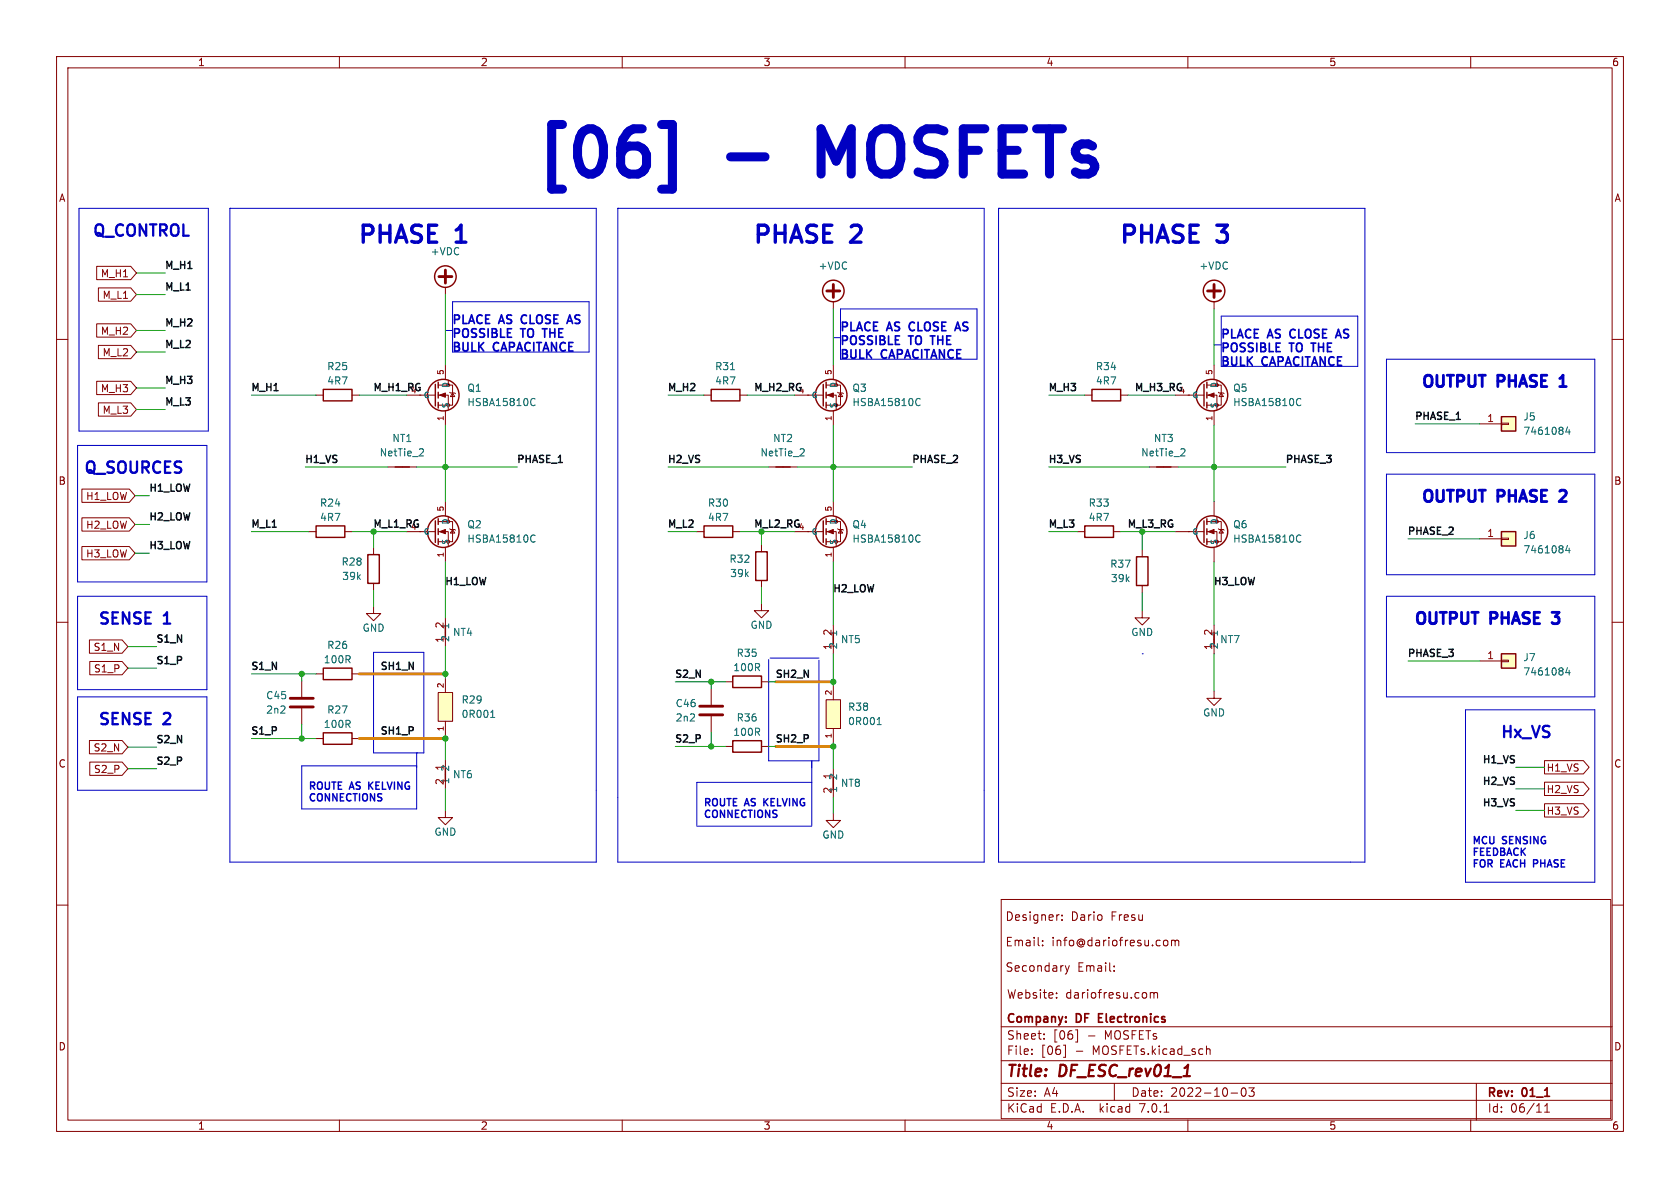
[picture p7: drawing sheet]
<svg xmlns="http://www.w3.org/2000/svg" width="297mm" height="210mm" viewBox="0 0 297 210" stroke-linecap="round" stroke-linejoin="round" font-family="sans-serif">
<g fill="none" stroke="#840000" stroke-width=".18">
<path d="M10 10h277v190h-277zM12 12h273v186h-273zM60 10v2M110 10v2M160 10v2M210 10v2M260 10v2M10 60h2M17.1 57.2h6l1 1.2-1 1.2h-6zM17.1 47.1h6l1 1.2-1 1.1h-6zM17.4 50.9h5.7l1 1.2-1 1.1h-5.7zM78.7 50.8v1.3"/>
<path d="M147.3 53.3v1.3M214.6 53.3v1.3M285 60h2M17.1 67.4h6l1 1.2-1 1.2h-6zM17.4 61.1h5.7l1 1.1-1 1.2h-5.7zM17.4 71.2h5.7l1 1.2-1 1.2h-5.7zM55.9 69.9h1.2M62.2 69.9h1.3M74.2 69.9h2.8M77.5 69.9h1.7v2.5M77.5 68.1h2.5v3.5h-2.5M78.7 64.5v2.6"/>
<path d="M78.7 72.6v2.6M79.2 67.3v.8M79.5 69.3l.1 .2h.8l.1 .1M80 69.5l.4 .6h-.8zM124.5 69.9h1.2M130.8 69.9h1.3M140.5 69.9h5M146 69.9h1.8v2.5M146 68.1h2.6v3.5h-2.6M147.3 64.5v2.6M147.3 72.6v2.6M147.8 67.3v.8"/>
<path d="M148.1 69.3l.1 .2h.8l.1 .1M148.6 69.5l.4 .6h-.8zM191.8 69.9h1.2M198.1 69.9h1.3M207.8 69.9h5.1M213.4 69.9h1.7v2.5M213.4 68.1h2.5v3.5h-2.5M214.6 64.5v2.6M214.6 72.6v2.6M215.1 67.3v.8M215.4 69.3l.1 .2h.8l.1 .1M215.9 69.5l.4 .6h-.8z"/>
<path d="M261.6 74.9h3.8M265.4 74.8h1.3v.3h-1.3zM14.5 91.5h8.4l1 1.2-1 1.2h-8.4zM14.5 96.6h8.4l1 1.2-1 1.2h-8.4zM14.5 86.5h8.4l1 1.1-1 1.2h-8.4zM54.6 94h1.3M61 94h1.2M66 96.8v1.2M68.6 82.6h5.1M74.2 94h2.8M77.5 94h1.7v2.5M77.5 92.2h2.5v3.6h-2.5"/>
<path d="M78.7 88.6v2.6M78.7 96.8v2.5M79.2 91.4v.8M79.5 93.5l.1 .1h.8l.1 .1M80 93.6l.4 .6h-.8zM123.2 94h1.3M129.5 94h1.3M134.6 96.3v1.2M135.9 82.6h5.1M140.5 94h5M146 94h1.8v2.5M146 92.2h2.6v3.6h-2.6"/>
<path d="M147.3 88.6v2.6M147.3 96.8v2.5M147.8 91.4v.8M148.1 93.5l.1 .1h.8l.1 .1M148.6 93.6l.4 .6h-.8zM190.5 94h1.3M196.8 94h1.3M201.9 97.2v1.2M203.2 82.6h5.1M207.8 94h5.1M213.4 94h1.7v2.5M213.4 92.2h2.5v3.6h-2.5"/>
<path d="M214.6 88.6v2.6M214.6 96.8v2.5M215.1 91.4v.8M215.4 93.5l.1 .1h.8l.1 .1M215.9 93.6l.4 .6h-.8zM261.6 95.3h3.8M265.4 95.1h1.3v.3h-1.3zM10 110h2M15.8 113.1h5.8l1 1.2-1 1.2h-5.8zM15.9 116.9h5.7l1 1.2-1 1.2h-5.7zM55.9 119.1h1.2M62.2 119.1h1.3"/>
<path d="M66 107.2v1.3h1.3l-1.3 1.2-1.2-1.2h1.2M66 103.1v1.3M78.7 109.2v5.1M78.7 119.9v2.5M134.6 106.7v1.3h-1.3l1.3 1.2 1.3-1.2h-1.3M134.6 102.6v1.3M147.3 110.5v5.1M201.9 108v1.2h1.3l-1.3 1.3-1.2-1.3h1.2M201.9 103.5v1.3M214.6 110.5v5.1M261.6 116.8h3.8M265.4 116.7h1.3v.3h-1.3z"/>
<path d="M285 110h2M15.8 130.9h5.8l1 1.2-1 1.2h-5.8zM15.9 134.7h5.7l1 1.2-1 1.2h-5.7zM53.3 120.4v2.8M53.3 125.2v2.8M55.9 130.6h1.2M62.2 130.6h1.3M77.5 122.4h2.5v5.1h-2.5zM78.7 127.5v2.5M78.7 134.4v5M125.7 121.8v2.8M125.7 126.6v2.8"/>
<path d="M128.3 132h1.2M128.3 120.5h1.2M134.6 132h1.3M134.6 120.5h1.3M146 123.7h2.6v5.1h-2.6zM147.3 121.2v2.5M147.3 128.8v2.5M147.3 135.9v5.1M214.6 122.2v1.2h1.3l-1.3 1.3-1.2-1.3h1.2M273 134.5h6.9l1 1.1-1 1.2h-6.9zM273 138.3h6.9l1 1.1-1 1.2h-6.9zM10 160h2"/>
<path d="M78.7 143.3v1.2h1.3l-1.3 1.3-1.2-1.3h1.2M147.3 143.8v1.2h1.3l-1.3 1.3-1.3-1.3h1.3M177 159h107.8v38.8h-107.8zM273 142.1h6.9l1 1.2-1 1.1h-6.9zM285 160h2M184.3 167.1v.1M184.3 166.3v.1M186.8 176.3v.2M186.8 175.5v.2M187.1 161.7h.2M187.8 162.6v.1M187.8 161.8v.1"/>
<path d="M188.3 170.7l.4 1M188.7 171.7l-.2 .4-.2 .1M189 170.7l-.3 1M197 171.6v.1M197 170.8v.1M203.4 175.5v1M203.4 175.6l.4-.1 .2 .2M204 175.7l.2-.2h.4v1M204 175.7v.8M205.8 166.3l.4-.1 .3 .3v.4l-.2 .2-.3 .1-.2-.1M207.1 166.3l.4-.1 .3 .2M207.1 166.2v1"/>
<path d="M207.8 166.4l.2-.2 .3 .1 .1 .9M207.8 166.4v.8M60 198v2M110 198v2M160 198v2M177 194.5h108M177 191.5h108M177 187.5h108M177 181.5h108M182.4 186.3v.1M182.4 185.5v.1M184.6 183.6v.1"/>
<path d="M184.6 182.8v.1M188.4 184.8v2.1h-.4M190.1 182.1h.4v2.1h-.4M190.3 185.8h1.1M192.4 183.1h1.2M197 191.5v3M205.8 196.6h.8M210 198v2M213.4 185.5h.5v.9M217.6 193.2h1.2M219.6 192.4l.2-.1a.81 .81 0 0 1 .6 .6 .81 .81 0 0 1-.3 .8l-.2 .1a.81 .81 0 0 1-.6-.6 .81 .81 0 0 1 .3-.8zM220.8 192.3h.9l-.5 .6 .4 .1v.7l-.2 .1h-.4l-.2-.1"/>
<path d="M260 198v2M261 191.5v6.5M273.1 196.6h.8M273.1 195.5l.4-.4v1.5"/>
</g>
<g fill="none" stroke="#840000" stroke-width=".25">
<path d="M57.1 68.8h5.1v2.1h-5.1zM77 67.9v3.9M77.5 67.6v1M77.5 69.3v1.1M77.5 71.1v1M125.7 68.8h5.1v2.1h-5.1zM145.5 67.9v3.9M146 67.6v1M146 69.3v1.1M146 71.1v1M193 68.8h5.1v2.1h-5.1zM212.9 67.9v3.9"/>
<path d="M213.4 67.6v1M213.4 69.3v1.1M213.4 71.1v1M265.4 73.7h2.6v2.5h-2.6zM55.9 93h5.1v2h-5.1zM65 98h2.1v5.1h-2.1zM69.8 82.6h2.6M77 92.1v3.8M77.5 91.7v1M77.5 93.5v1M77.5 95.3v1M124.5 93h5v2h-5z"/>
<path d="M133.6 97.5h2v5.1h-2zM137.2 82.6h2.5M145.5 92.1v3.8M146 91.7v1M146 93.5v1M146 95.3v1M191.8 93h5v2h-5zM200.9 98.4h2v5.1h-2zM204.5 82.6h2.5M212.9 92.1v3.8M213.4 91.7v1M213.4 93.5v1"/>
<path d="M213.4 95.3v1M265.4 94h2.6v2.5h-2.6zM57.1 118.1h5.1v2h-5.1zM78.7 110.5v2.5M129.5 119.5h5.1v2h-5.1zM147.3 111.8v2.5M214.6 111.8v2.5M265.4 115.6h2.6v2.5h-2.6zM57.1 129.5h5.1v2.1h-5.1zM78.7 135.6v2.6M129.5 130.9h5.1v2.1h-5.1zM147.3 137.2v2.5"/>
<circle cx="78.7" cy="48.9" r="1.9"/>
<circle cx="147.3" cy="51.4" r="1.9"/>
<circle cx="214.6" cy="51.4" r="1.9"/>
<circle cx="78.4" cy="69.8" r="2.79"/>
<circle cx="146.9" cy="69.8" r="2.79"/>
<circle cx="214.2" cy="69.8" r="2.79"/>
<circle cx="78.4" cy="94" r="2.79"/>
<circle cx="146.9" cy="94" r="2.79"/>
<circle cx="214.2" cy="94" r="2.79"/>
</g>
<g fill="#840000" stroke="#840000" stroke-width=".18">
<path d="M77.7 94l1-.4v.8z"/>
<path d="M213.6 69.9l1-.4v.7z"/>
<path d="M77.7 69.9l1-.4v.7z"/>
<path d="M213.6 94l1-.4v.8z"/>
<path d="M146.3 94l1-.4v.8z"/>
<path d="M146.3 69.9l1-.4v.7z"/>
</g>
<g fill="none" stroke="#006464" stroke-width=".18">
<path d="M74.7 79.4l.2 .2-.1 .3-.7 .7h.8M94.1 70.5l.3-.1 .2 .2M94.6 71.6l-.2 .1-.3-.1M142.1 79.4l.1 .2-.1 .3-.7 .7h.8M162.1 70.5l.3-.1 .3 .2M162.7 71.6l-.3 .1-.3-.1M209.4 79.4l.1 .2-.1 .3-.7 .7h.8M229.4 70.5l.3-.1 .3 .2M230 71.6l-.3 .1-.3-.1M277.1 75.5l-.3 .9h.8M277.4 75.9v.9M94.1 94.6h.3l.2 .1"/>
<path d="M94.6 95.7l-.2 .1h-.3M162.1 94.6h.3l.3 .1M162.7 95.7l-.3 .1h-.3M229.4 94.6h.3l.3 .1M230 95.7l-.3 .1h-.3M277.1 96.4l-.3 .9h.8M277.4 96.9v.8M277.1 118l-.3 .9h.8M277.4 118.5v.8M86.7 126.8h.8M87 125.7l.1-.1v1.2M155.1 128.1h.7"/>
<path d="M155.3 127l.1-.2v1.3"/>
</g>
<path d="M77.6 48.9h2.3M78.7 47.8v2.2M146.2 51.4h2.3M147.3 50.3v2.3M213.5 51.4h2.3M214.6 50.3v2.3M51.3 125h4.1M51.3 123.4h4.1M123.7 126.4h4.1M123.7 124.8h4.1" fill="none" stroke="#840000" stroke-width=".51"/>
<g fill="#ffffc2" stroke="#ffffc2" stroke-width=".18">
<path d="M265.4 115.6h2.6v2.5h-2.6z"/>
<path d="M77.5 122.4h2.5v5.1h-2.5z"/>
<path d="M146 123.7h2.6v5.1h-2.6z"/>
<path d="M265.4 94h2.6v2.5h-2.6z"/>
<path d="M265.4 73.7h2.6v2.5h-2.6z"/>
</g>
<path d="M100.2 57.2l.5-1.5 .5 1.5M100.4 56.8h.7M168.8 58.5l.5-1.5 .5 1.5M168.9 58h.8M236.1 59.7l.5-1.5 .5 1.5M236.3 59.3h.7" fill="none" stroke="#0000c2" stroke-width=".3"/>
<path d="M117 22h1.9v11.4h-1.9" fill="none" stroke="#0000c2" stroke-width="1.6"/>
<path d="M275.7 68.3h1.2M276.3 66.3l-.6 .6M276.5 86.7h-.5l-.3 .1M276.8 87.5l-1.1 1.2h1.2M274.4 108.2h1.2M274.4 110.1l.3 .1h.5" fill="none" stroke="#0000c2" stroke-width=".5"/>
<g fill="none" stroke="#0000c2" stroke-width=".18">
<path d="M14 36.8h22.8v39.4h-22.8zM40.6 36.8h.1M40.6 36.8h64.8v115.6h-64.8zM109.2 36.8h64.8v115.6h-64.8zM176.5 36.8h.1M176.5 36.8h64.8v115.6h-64.8zM78.7 58.4h1.3M80 53.3h24.1v8.9h-24.1zM147.3 59.7h1.3M148.6 54.6h24.1v8.9h-24.1zM215.9 55.9h24.1v8.9h-24.1zM13.7 78.7h22.9v24.2h-22.9z"/>
<path d="M214.6 61h1.3M245.1 63.5h36.8v16.5h-36.8zM245.1 83.8h36.8v17.8h-36.8zM13.7 105.4h22.9v16.5h-22.9zM66 115.3h8.9v17.8h-8.9zM135.9 116.6v17.9h8.9v-17.8M136.1 116.3h8.7M201.9 115.6h.1M245.1 105.4h36.8v17.8h-36.8zM13.7 123.2h22.9v16.5h-22.9zM73.7 133.1h.1M73.7 133.1v9.9h-20.4v-7.6h20.4"/>
<path d="M143.5 134.5v11.4M143.5 138.3h-20.3v7.6M259.1 125.5h22.8v30.5h-22.8zM123.2 146.1h20.3"/>
</g>
<g fill="none" stroke="#009600" stroke-width=".18">
<path d="M24.1 48.3h5.1M24.1 58.4h5.1M24.1 52.1h5.1M78.7 52.1v12.4M147.3 54.6v9.9M214.6 54.6v9.9M24.1 68.6h5.1M24.1 72.4h5.1M24.1 62.2h5.1M44.4 69.9h11.5M63.5 69.9h8.4M78.7 75.2v13.4"/>
<path d="M118.1 69.9h6.4M132.1 69.9h8.4M147.3 75.2v13.4M185.4 69.9h6.4M199.4 69.9h8.4M214.6 75.2v13.4M250.2 74.9h11.4M23.9 97.8h2.5M23.9 92.7h2.5M23.9 87.6h2.5M44.4 94h10.2M54 82.6h14.6"/>
<path d="M62.2 94h9.7M66 94v2.8M73.7 82.6h17.7M78.7 99.3v9.9M118.1 82.6h17.8M118.1 94h5.1M130.8 94h9.7M134.6 94v2.3M141 82.6h20.3M147.3 99.3v11.2M185.4 82.6h17.8M185.4 94h5.1"/>
<path d="M198.1 94h9.7M201.9 94v3.2M208.3 82.6h19M214.6 99.3v11.2M248.9 95.3h12.7M22.6 114.3h5.1M22.6 118.1h5.1M44.4 119.1h11.5M53.3 119.1v1.3M66 104.4v2.8M78.7 114.3v5.6M134.6 103.9v2.8"/>
<path d="M147.3 115.6v5.6M201.9 104.8v3.2M214.6 115.6v6.6M248.9 116.8h12.7M22.6 132.1h5.1M22.6 135.9h5.1M44.4 130.6h11.5M53.3 128v2.6M78.7 130v4.4M78.7 139.4v3.9M119.4 120.5h8.9M119.4 132h8.9"/>
<path d="M125.7 120.5v1.3M125.7 129.4v2.6M135.9 120.5h1.3M135.9 132h1.3M147.3 131.3v4.6M268 135.6h5M268 139.4h5M147.3 141v2.8M268 143.3h5"/>
</g>
<path d="M63.5 119.1h15.2M63.5 130.6h15.2M137.2 120.5h10.1M137.2 132h10.1" fill="none" stroke="#dd8500" stroke-width=".5"/>
<g fill="#009600" stroke="#009600" stroke-width=".18">
<circle cx="78.7" cy="82.6" r=".46"/>
<circle cx="66" cy="94" r=".46"/>
<circle cx="78.7" cy="130.6" r=".46"/>
<circle cx="78.7" cy="119.1" r=".46"/>
<circle cx="53.3" cy="119.1" r=".46"/>
<circle cx="53.3" cy="130.6" r=".46"/>
<circle cx="147.3" cy="132" r=".46"/>
<circle cx="147.3" cy="82.6" r=".46"/>
<circle cx="201.9" cy="94" r=".46"/>
<circle cx="134.6" cy="94" r=".46"/>
<circle cx="214.6" cy="82.6" r=".46"/>
<circle cx="147.3" cy="120.5" r=".46"/>
<circle cx="125.7" cy="120.5" r=".46"/>
<circle cx="125.7" cy="132" r=".46"/>
</g>
<g font-size="11.1" fill="#0000c2">
<text x="95.2" y="31.8">[06]</text>
<text x="129.6" y="31.8">-</text>
<text x="148" y="31.8">MOSFETs</text>
</g>
<g font-size="4.2" fill="#0000c2">
<text x="63.5" y="43.2">PHASE</text>
<text x="81" y="43.2">1</text>
<text x="133.3" y="43.2">PHASE</text>
<text x="150.8" y="43.2">2</text>
<text x="198.1" y="43.2">PHASE</text>
<text x="215.6" y="43.2">3</text>
</g>
<g font-size="2.8" fill="#0000c2">
<text x="16.5" y="41.9">Q_CONTROL</text>
<text x="251.5" y="68.6">OUTPUT</text>
<text x="265.2" y="68.6">PHASE</text>
<text x="277.1" y="68.6">1</text>
<text x="15" y="83.8">Q_SOURCES</text>
<text x="251.5" y="88.9">OUTPUT</text>
<text x="265.2" y="88.9">PHASE</text>
<text x="277.1" y="88.9">2</text>
<text x="17.5" y="110.5">SENSE</text>
<text x="29.2" y="110.5">1</text>
<text x="250.2" y="110.5">OUTPUT</text>
<text x="263.9" y="110.5">PHASE</text>
<text x="275.8" y="110.5">3</text>
<text x="17.5" y="128.3">SENSE</text>
<text x="29.2" y="128.3">2</text>
<text x="265.4" y="130.6">Hx_VS</text>
</g>
<g font-size="2.8" fill="#840000">
<text x="178" y="190.8">Title:</text>
<text x="187.4" y="190.8">DF_ESC_rev01_1</text>
</g>
<g font-size="2.1" fill="#0000c2">
<text x="80" y="57.4">PLACE AS CLOSE</text>
<text x="80" y="59.8">POSSIBLE</text>
<text x="92.3" y="59.8">TO THE</text>
<text x="101.4" y="57.4">AS</text>
<text x="148.6" y="58.6">PLACE AS CLOSE</text>
<text x="170" y="58.6">AS</text>
<text x="215.9" y="59.9">PLACE AS CLOSE</text>
<text x="237.3" y="59.9">AS</text>
<text x="80" y="62.2">BULK</text>
<text x="87.4" y="62.2">CAPACITANCE</text>
<text x="148.6" y="61.1">POSSIBLE</text>
<text x="148.6" y="63.5">BULK</text>
<text x="156" y="63.5">CAPACITANCE</text>
<text x="160.9" y="61.1">TO THE</text>
<text x="215.9" y="62.3">POSSIBLE</text>
<text x="215.9" y="64.8">BULK</text>
<text x="223.3" y="64.8">CAPACITANCE</text>
<text x="228.2" y="62.3">TO THE</text>
</g>
<g font-size="2.1" fill="#840000">
<text x="177.8" y="167.4">Email:</text>
<text x="177.8" y="162.9">Designer:</text>
<text x="185.9" y="167.4">info@dariofresu.com</text>
<text x="189.3" y="162.9">Dario</text>
<text x="196.4" y="162.9">Fresu</text>
<text x="177.8" y="171.9">Secondary</text>
<text x="190.5" y="171.9">Email:</text>
<text x="178" y="176.7">Website:</text>
<text x="188.4" y="176.7">dariofresu.com</text>
<text x="178" y="183.9">Sheet:</text>
<text x="178" y="181.1">Company:</text>
<text x="186.2" y="183.9">[06]</text>
<text x="190.4" y="181.1">DF</text>
<text x="194.8" y="181.1">Electronics</text>
<text x="195.3" y="183.9">MOSFETs</text>
<text x="178" y="186.6">File:</text>
<text x="184" y="186.6">[06]</text>
<text x="193.2" y="186.6">MOSFETs.kicad_sch</text>
<text x="178" y="196.8">KiCad</text>
<text x="178" y="194">Size:</text>
<text x="184.6" y="194">A4</text>
<text x="185.7" y="196.8">E.D.A.</text>
<text x="194.4" y="196.8">kicad</text>
<text x="200" y="194">Date:</text>
<text x="201.5" y="196.8">7.0.1</text>
<text x="206.9" y="194">2022-10-03</text>
<text x="263" y="194.2">Rev:</text>
<text x="263" y="196.8">Id:</text>
<text x="267" y="196.8">06/11</text>
<text x="269.2" y="194.2">01_1</text>
</g>
<g font-size="1.8" fill="#840000">
<text x="35" y="11.8">1</text>
<text x="85" y="11.8">2</text>
<text x="135" y="11.8">3</text>
<text x="185" y="11.8">4</text>
<text x="235" y="11.8">5</text>
<text x="285" y="11.8">6</text>
<text x="10.4" y="35.8">A</text>
<text x="285.4" y="35.8">A</text>
<text x="17.7" y="49.2">M_H1</text>
<text x="18" y="53">M_L1</text>
<text x="17.7" y="59.3">M_H2</text>
<text x="18" y="63.1">M_L2</text>
<text x="17.7" y="69.5">M_H3</text>
<text x="18" y="73.3">M_L3</text>
<text x="10.3" y="85.8">B</text>
<text x="15.1" y="88.5">H1_LOW</text>
<text x="285.3" y="85.8">B</text>
<text x="15.1" y="93.6">H2_LOW</text>
<text x="15.1" y="98.7">H3_LOW</text>
<text x="16.4" y="115.2">S1_N</text>
<text x="16.5" y="119">S1_P</text>
<text x="10.3" y="135.8">C</text>
<text x="16.4" y="133">S2_N</text>
<text x="16.5" y="136.8">S2_P</text>
<text x="273.4" y="136.6">H1_VS</text>
<text x="285.3" y="135.8">C</text>
<text x="273.4" y="140.4">H2_VS</text>
<text x="273.4" y="144.2">H3_VS</text>
<text x="10.3" y="185.8">D</text>
<text x="285.3" y="185.8">D</text>
<text x="35" y="199.8">1</text>
<text x="85" y="199.8">2</text>
<text x="135" y="199.8">3</text>
<text x="185" y="199.8">4</text>
<text x="235" y="199.8">5</text>
<text x="285" y="199.8">6</text>
</g>
<g font-size="1.8" fill="#0f0f0f">
<text x="29.2" y="47.6">M_H1</text>
<text x="29.2" y="51.4">M_L1</text>
<text x="29.2" y="57.8">M_H2</text>
<text x="29.2" y="61.6">M_L2</text>
<text x="29.2" y="67.9">M_H3</text>
<text x="29.2" y="71.8">M_L3</text>
<text x="44.4" y="69.2">M_H1</text>
<text x="66" y="69.2">M_H1_RG</text>
<text x="118.1" y="69.2">M_H2</text>
<text x="133.3" y="69.2">M_H2_RG</text>
<text x="185.4" y="69.2">M_H3</text>
<text x="200.7" y="69.2">M_H3_RG</text>
<text x="250.2" y="74.3">PHASE_1</text>
<text x="54" y="81.9">H1_VS</text>
<text x="91.4" y="81.9">PHASE_1</text>
<text x="118.1" y="81.9">H2_VS</text>
<text x="161.3" y="81.9">PHASE_2</text>
<text x="185.4" y="81.9">H3_VS</text>
<text x="227.3" y="81.9">PHASE_3</text>
<text x="26.4" y="87">H1_LOW</text>
<text x="26.4" y="92.1">H2_LOW</text>
<text x="44.4" y="93.3">M_L1</text>
<text x="66" y="93.3">M_L1_RG</text>
<text x="118.1" y="93.3">M_L2</text>
<text x="133.3" y="93.3">M_L2_RG</text>
<text x="185.4" y="93.3">M_L3</text>
<text x="199.4" y="93.3">M_L3_RG</text>
<text x="248.9" y="94.6">PHASE_2</text>
<text x="26.4" y="97.2">H3_LOW</text>
<text x="78.7" y="103.5">H1_LOW</text>
<text x="147.3" y="104.8">H2_LOW</text>
<text x="214.6" y="103.5">H3_LOW</text>
<text x="27.7" y="113.7">S1_N</text>
<text x="27.7" y="117.5">S1_P</text>
<text x="44.4" y="118.5">S1_N</text>
<text x="67.3" y="118.5">SH1_N</text>
<text x="119.4" y="119.9">S2_N</text>
<text x="137.2" y="119.9">SH2_N</text>
<text x="248.9" y="116.2">PHASE_3</text>
<text x="27.7" y="131.4">S2_N</text>
<text x="44.4" y="129.9">S1_P</text>
<text x="67.3" y="129.9">SH1_P</text>
<text x="119.4" y="131.3">S2_P</text>
<text x="137.2" y="131.3">SH2_P</text>
<text x="27.7" y="135.3">S2_P</text>
<text x="261.8" y="135">H1_VS</text>
<text x="261.8" y="138.8">H2_VS</text>
<text x="261.8" y="142.6">H3_VS</text>
</g>
<g font-size="1.8" fill="#006464">
<text x="76.1" y="45.3">+VDC</text>
<text x="144.7" y="47.8">+VDC</text>
<text x="212" y="47.8">+VDC</text>
<text x="57.8" y="65.6">R25</text>
<text x="126.4" y="65.6">R31</text>
<text x="193.7" y="65.6">R34</text>
<text x="57.8" y="68.1">4R7</text>
<text x="82.6" y="69.4">Q1</text>
<text x="82.6" y="71.9">HSBA15810C</text>
<text x="126.4" y="68.1">4R7</text>
<text x="150.6" y="69.4">Q3</text>
<text x="150.6" y="71.9">HSBA15810C</text>
<text x="193.7" y="68.1">4R7</text>
<text x="217.9" y="69.4">Q5</text>
<text x="217.9" y="71.9">HSBA15810C</text>
<text x="269.2" y="74.5">J5</text>
<text x="269.2" y="77">7461084</text>
<text x="67.1" y="80.8">NetTie_2</text>
<text x="69.3" y="78.3">NT1</text>
<text x="134.4" y="80.8">NetTie_2</text>
<text x="136.6" y="78.3">NT2</text>
<text x="201.7" y="80.8">NetTie_2</text>
<text x="203.9" y="78.3">NT3</text>
<text x="56.5" y="89.7">R24</text>
<text x="125.1" y="89.7">R30</text>
<text x="192.4" y="89.7">R33</text>
<text x="56.5" y="92.3">4R7</text>
<text x="82.6" y="93.5">Q2</text>
<text x="125.1" y="92.3">4R7</text>
<text x="150.6" y="93.5">Q4</text>
<text x="192.4" y="92.3">4R7</text>
<text x="217.9" y="93.5">Q6</text>
<text x="269.2" y="95.4">J6</text>
<text x="60.3" y="100.1">R28</text>
<text x="82.6" y="96.1">HSBA15810C</text>
<text x="128.9" y="99.6">R32</text>
<text x="150.6" y="96.1">HSBA15810C</text>
<text x="196.2" y="100.5">R37</text>
<text x="217.9" y="96.1">HSBA15810C</text>
<text x="269.2" y="98">7461084</text>
<text x="60.4" y="102.7">39k</text>
<text x="129" y="102.2">39k</text>
<text x="196.3" y="103.1">39k</text>
<text x="64" y="111.8">GND</text>
<text x="78.5" y="113.7" transform="rotate(-90 78.5 113.7)">1</text>
<text x="79.6" y="113.6" transform="rotate(-90 79.6 113.6)">2</text>
<text x="80" y="112.6">NT4</text>
<text x="132.6" y="111.3">GND</text>
<text x="148.6" y="113.9">NT5</text>
<text x="199.9" y="112.6">GND</text>
<text x="215.7" y="113.9">NT7</text>
<text x="57.2" y="117.4">100R</text>
<text x="57.8" y="114.9">R26</text>
<text x="129.6" y="118.8">100R</text>
<text x="130.2" y="116.3">R35</text>
<text x="147.1" y="115" transform="rotate(-90 147.1 115)">1</text>
<text x="148.1" y="114.9" transform="rotate(-90 148.1 114.9)">2</text>
<text x="214.4" y="115" transform="rotate(-90 214.4 115)">1</text>
<text x="215.5" y="114.9" transform="rotate(-90 215.5 114.9)">2</text>
<text x="269.2" y="117">J7</text>
<text x="269.2" y="119.6">7461084</text>
<text x="47" y="123.8">C45</text>
<text x="81.5" y="124.5">R29</text>
<text x="119.4" y="125.2">C46</text>
<text x="149.9" y="125.8">R38</text>
<text x="47" y="126.3">2n2</text>
<text x="57.2" y="128.8">100R</text>
<text x="57.8" y="126.3">R27</text>
<text x="81.5" y="127.1">0R001</text>
<text x="119.4" y="127.7">2n2</text>
<text x="129.6" y="130.2">100R</text>
<text x="130.2" y="127.7">R36</text>
<text x="149.9" y="128.3">0R001</text>
<text x="212.6" y="126.8">GND</text>
<text x="78.5" y="136.3" transform="rotate(-90 78.5 136.3)">1</text>
<text x="79.6" y="136.4" transform="rotate(-90 79.6 136.4)">2</text>
<text x="80" y="137.7">NT6</text>
<text x="147.1" y="137.8" transform="rotate(-90 147.1 137.8)">1</text>
<text x="148.1" y="137.9" transform="rotate(-90 148.1 137.9)">2</text>
<text x="148.6" y="139.3">NT8</text>
<text x="76.7" y="147.9">GND</text>
<text x="145.3" y="148.4">GND</text>
</g>
<g font-size="1.8" fill="#a90000">
<text x="262.9" y="74.7">1</text>
<text x="262.9" y="95">1</text>
<text x="78.5" y="111.2" transform="rotate(-90 78.5 111.2)">2</text>
<text x="79.6" y="111.3" transform="rotate(-90 79.6 111.3)">1</text>
<text x="147.1" y="112.4" transform="rotate(-90 147.1 112.4)">2</text>
<text x="148.1" y="112.5" transform="rotate(-90 148.1 112.5)">1</text>
<text x="214.4" y="112.4" transform="rotate(-90 214.4 112.4)">2</text>
<text x="215.5" y="112.5" transform="rotate(-90 215.5 112.5)">1</text>
<text x="262.9" y="116.6">1</text>
<text x="78.5" y="138.8" transform="rotate(-90 78.5 138.8)">2</text>
<text x="79.6" y="138.8" transform="rotate(-90 79.6 138.8)">1</text>
<text x="147.1" y="140.4" transform="rotate(-90 147.1 140.4)">2</text>
<text x="148.1" y="140.3" transform="rotate(-90 148.1 140.3)">1</text>
</g>
<g font-size="1.8" fill="#0000c2">
<text x="54.6" y="139.7">ROUTE AS KELVING</text>
<text x="54.6" y="141.7">CONNECTIONS</text>
<text x="124.5" y="142.6">ROUTE AS KELVING</text>
<text x="124.5" y="144.7">CONNECTIONS</text>
<text x="260.3" y="149.3">MCU</text>
<text x="265.8" y="149.3">SENSING</text>
<text x="260.3" y="151.4">FEEDBACK</text>
<text x="260.3" y="153.4">FOR</text>
<text x="265.4" y="153.4">EACH PHASE</text>
</g>
<g font-size="1.4" fill="#0f0f0f">
<text x="72.6" y="69.6">4</text>
<text x="141.2" y="69.6">4</text>
<text x="208.5" y="69.6">4</text>
<text x="72.6" y="93.7">4</text>
<text x="141.2" y="93.7">4</text>
</g>
<g font-size="1.4" fill="#006464">
<text x="74.9" y="70.5">G</text>
<text x="79.4" y="68.7" transform="rotate(-90 79.4 68.7)">D</text>
<text x="143.5" y="70.5">G</text>
<text x="148" y="68.7" transform="rotate(-90 148 68.7)">D</text>
<text x="210.8" y="70.5">G</text>
<text x="215.3" y="68.7" transform="rotate(-90 215.3 68.7)">D</text>
<text x="79.4" y="72.1" transform="rotate(-90 79.4 72.1)">S</text>
<text x="148" y="72.1" transform="rotate(-90 148 72.1)">S</text>
<text x="215.3" y="72.1" transform="rotate(-90 215.3 72.1)">S</text>
<text x="74.9" y="94.7">G</text>
<text x="79.4" y="92.9" transform="rotate(-90 79.4 92.9)">D</text>
<text x="143.5" y="94.7">G</text>
<text x="148" y="92.9" transform="rotate(-90 148 92.9)">D</text>
<text x="210.8" y="94.7">G</text>
<text x="215.3" y="92.9" transform="rotate(-90 215.3 92.9)">D</text>
<text x="79.4" y="96.3" transform="rotate(-90 79.4 96.3)">S</text>
<text x="148" y="96.3" transform="rotate(-90 148 96.3)">S</text>
<text x="215.3" y="96.3" transform="rotate(-90 215.3 96.3)">S</text>
</g>
<g font-size="1.4" fill="#a90000">
<text x="78.5" y="66.4" transform="rotate(-90 78.5 66.4)">5</text>
<text x="147.1" y="66.4" transform="rotate(-90 147.1 66.4)">5</text>
<text x="214.4" y="66.4" transform="rotate(-90 214.4 66.4)">5</text>
<text x="78.5" y="74.5" transform="rotate(-90 78.5 74.5)">1</text>
<text x="147.1" y="74.5" transform="rotate(-90 147.1 74.5)">1</text>
<text x="214.4" y="74.5" transform="rotate(-90 214.4 74.5)">1</text>
<text x="78.5" y="90.5" transform="rotate(-90 78.5 90.5)">5</text>
<text x="147.1" y="90.5" transform="rotate(-90 147.1 90.5)">5</text>
<text x="78.5" y="98.6" transform="rotate(-90 78.5 98.6)">1</text>
<text x="147.1" y="98.6" transform="rotate(-90 147.1 98.6)">1</text>
<text x="78.5" y="121.7" transform="rotate(-90 78.5 121.7)">2</text>
<text x="147.1" y="123" transform="rotate(-90 147.1 123)">2</text>
<text x="78.5" y="129.3" transform="rotate(-90 78.5 129.3)">1</text>
<text x="147.1" y="130.6" transform="rotate(-90 147.1 130.6)">1</text>
</g>
</svg>
